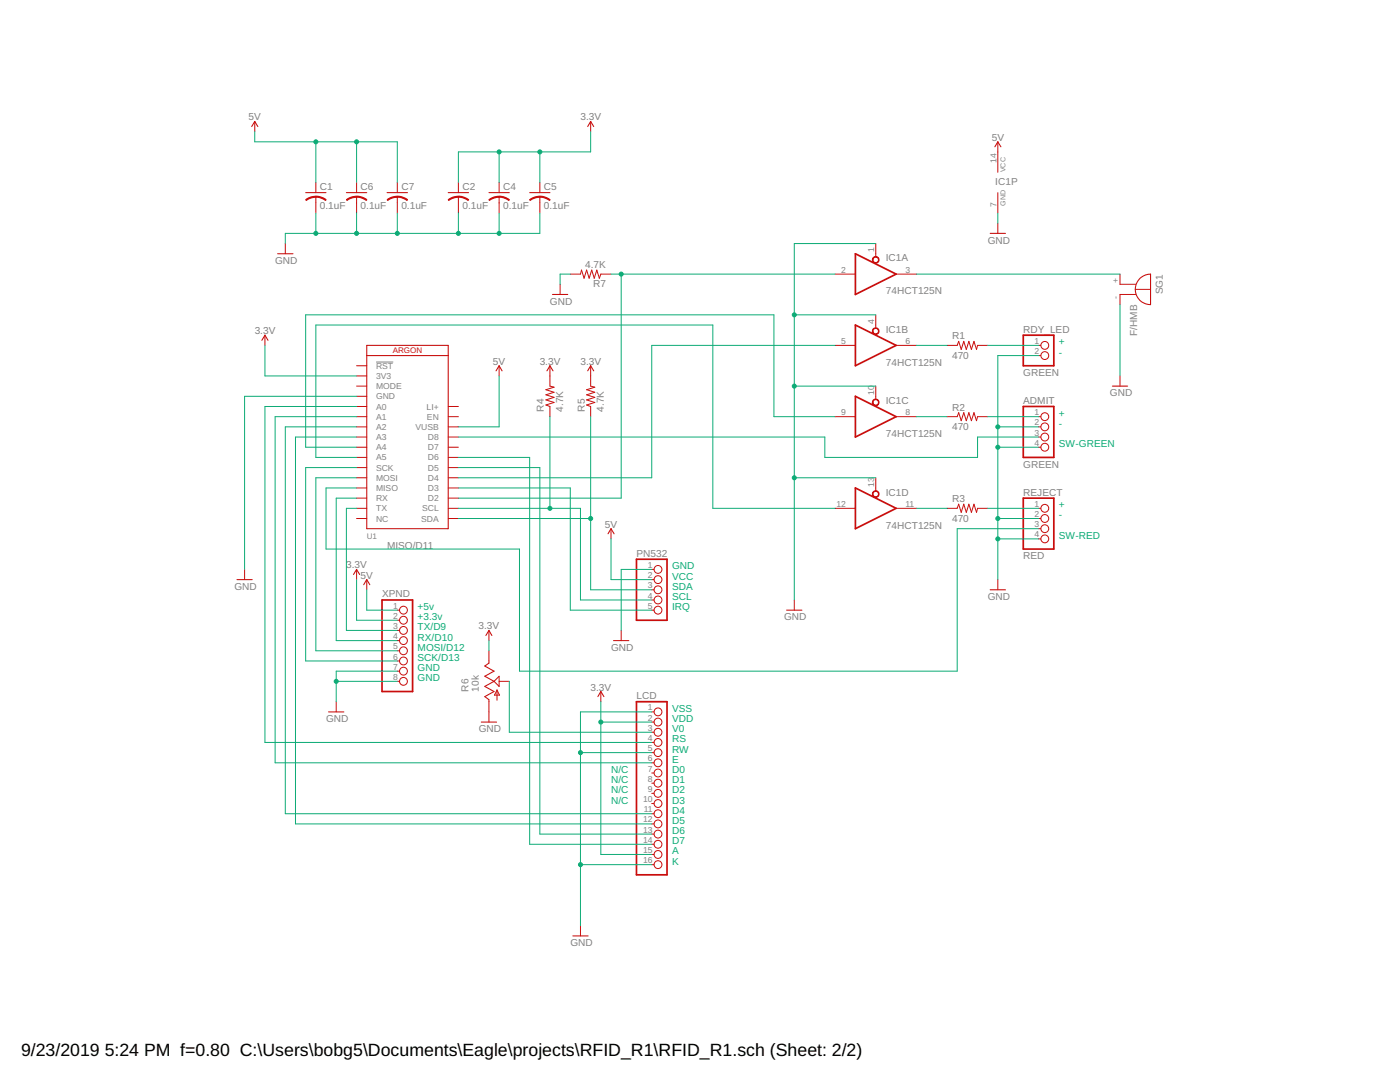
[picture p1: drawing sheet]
<svg xmlns="http://www.w3.org/2000/svg" width="279mm" height="216mm" viewBox="0 0 279 216" stroke-linecap="round" stroke-linejoin="round" font-family="sans-serif">
<path d="M75.1 72.2h3.4" fill="none" stroke="#808080" stroke-width=".2"/>
<g fill="none" stroke="#c90d0c" stroke-width=".2">
<path d="M50.8 24.2v2.1M63 36.4v2M63 39.3v3.2M71.2 36.4v2M71.2 39.3v3.2M79.3 36.4v2M79.3 39.3v3.2M91.5 36.4v2M91.5 39.3v3.2M99.6 36.4v2M99.6 39.3v3.2M107.7 36.4v2"/>
<path d="M107.7 39.3v3.2M117.9 24.2v2.1M199.1 28.3v6.1M199.1 38.4v4.1M56.9 48.6v2M111.8 56.7v2.1M113.8 54.7h2l.3-.8 .5 1.6 .5-1.6 .5 1.6 .5-1.6 .5 1.6 .5-1.6 .5 1.6 .3-.8h2M166.6 54.7h4.1M174.8 48.6v2.6M178.8 54.7h4.1M199.1 44.5v2.1M223.5 54.7v2h3.2"/>
<path d="M226.6 57.7h3M226.7 58.8h-3.2v2M52.9 66.9v2M71.2 73h2M71.2 75h2M71.2 77h2M71.2 79.1h2M99.6 73v2M109.7 73v4l.9 .3-1.7 .5 1.7 .5-1.7 .5 1.7 .5-1.7 .5 1.7 .5-1.7 .5 .8 .3v2M117.9 73v4l.8 .3-1.6 .5 1.6 .5-1.6 .5 1.6 .5-1.6 .5 1.6 .5-1.6 .5 .8 .3v2M166.6 68.9h4.1M174.8 62.8v2.7"/>
<path d="M174.8 77v2.7M178.8 68.9h4.1M189 68.9h2l.3-.8 .5 1.6 .5-1.6 .5 1.6 .6-1.6 .5 1.6 .5-1.6 .5 1.6 .2-.8h2M207.3 68.9h.4M207.3 71h.4M223.5 75v2M71.2 81.1h2M71.2 83.1h2M71.2 85.2h2M71.2 87.2h2M71.2 89.2h2M71.2 91.3h2"/>
<path d="M71.2 93.3h2M71.2 95.3h2M71.2 97.4h2M71.2 99.4h2M89.5 81.1h2M89.5 83.1h2M89.5 85.2h2M89.5 87.2h2M89.5 89.2h2M89.5 91.3h2M89.5 93.3h2M89.5 95.3h2"/>
<path d="M89.5 97.4h2M89.5 99.4h2M166.6 83.1h4.1M174.8 95.3v2.7M178.8 83.1h4.1M189 83.1h2l.3-.8 .5 1.6 .5-1.6 .5 1.6 .6-1.6 .5 1.6 .5-1.6 .5 1.6 .2-.8h2M207.3 83.1h.4M207.3 85.2h.4M207.3 87.2h.4M207.3 89.2h.4M48.8 113.6v2.1M71.2 101.4h2"/>
<path d="M71.2 103.5h2M71.2 113.6v2.1M73.2 115.7v2M89.5 101.4h2M89.5 103.5h2M121.9 105.5v2M130.1 113.6h.4M130.1 115.7h.4M130.1 117.7h.4M130.1 119.7h.4M158.5 119.7v2.1M166.6 101.4h4.1"/>
<path d="M178.8 101.4h4.1M189 101.4h2l.3-.8 .5 1.6 .5-1.6 .5 1.6 .6-1.6 .5 1.6 .5-1.6 .5 1.6 .2-.8h2M199.1 115.7v2M207.3 101.4h.4M207.3 103.5h.4M207.3 105.5h.4M207.3 107.5h.4M79.3 121.8h.4M79.3 136h.4M79.3 123.8h.4M79.3 125.8h.4M79.3 127.8h.4"/>
<path d="M79.3 129.9h.4M79.3 131.9h.4M79.3 133.9h.4M97.6 125.8v2M97.6 129.9v2.4M97.6 139.6v4.5M98.6 136l1-1.1v2.1zM99.2 137.7v2M99.2 137.7l.5 1h-1zM99.6 136h2M119.9 138v2M124 125.8v2"/>
<path d="M130.1 121.8h.4M67.1 140v2M130.1 142h.4M130.1 144.1h.4M130.1 146.1h.4M130.1 148.1h.4M130.1 150.2h.4M130.1 152.2h.4M130.1 154.2h.4M130.1 156.3h.4M130.1 158.3h.4M130.1 160.3h.4"/>
<path d="M130.1 162.4h.4M130.1 164.4h.4M130.1 166.4h.4M130.1 168.5h.4M130.1 170.5h.4M130.1 172.5h.4M115.8 184.7v2.1"/>
<circle cx="208.5" cy="68.9" r=".78"/>
<circle cx="208.5" cy="71" r=".78"/>
<circle cx="208.5" cy="83.1" r=".78"/>
<circle cx="208.5" cy="89.2" r=".78"/>
<circle cx="208.5" cy="85.2" r=".78"/>
<circle cx="208.5" cy="87.2" r=".78"/>
<circle cx="131.3" cy="117.7" r=".78"/>
<circle cx="131.3" cy="113.6" r=".78"/>
<circle cx="131.3" cy="115.7" r=".78"/>
<circle cx="131.3" cy="119.7" r=".78"/>
<circle cx="208.5" cy="101.4" r=".78"/>
<circle cx="208.5" cy="105.5" r=".78"/>
<circle cx="208.5" cy="107.5" r=".78"/>
<circle cx="208.5" cy="103.5" r=".78"/>
<circle cx="80.5" cy="123.8" r=".78"/>
<circle cx="80.5" cy="125.8" r=".78"/>
<circle cx="80.5" cy="136" r=".78"/>
<circle cx="80.5" cy="129.9" r=".78"/>
<circle cx="80.5" cy="131.9" r=".78"/>
<circle cx="80.5" cy="133.9" r=".78"/>
<circle cx="80.5" cy="121.8" r=".78"/>
<circle cx="80.5" cy="127.8" r=".78"/>
<circle cx="131.3" cy="121.8" r=".78"/>
<circle cx="131.3" cy="146.1" r=".78"/>
<circle cx="131.3" cy="148.1" r=".78"/>
<circle cx="131.3" cy="158.3" r=".78"/>
<circle cx="131.3" cy="152.2" r=".78"/>
<circle cx="131.3" cy="150.2" r=".78"/>
<circle cx="131.3" cy="154.2" r=".78"/>
<circle cx="131.3" cy="156.3" r=".78"/>
<circle cx="131.3" cy="144.1" r=".78"/>
<circle cx="131.3" cy="142" r=".78"/>
<circle cx="131.3" cy="162.4" r=".78"/>
<circle cx="131.3" cy="164.4" r=".78"/>
<circle cx="131.3" cy="172.5" r=".78"/>
<circle cx="131.3" cy="160.3" r=".78"/>
<circle cx="131.3" cy="170.5" r=".78"/>
<circle cx="131.3" cy="168.5" r=".78"/>
<circle cx="131.3" cy="166.4" r=".78"/>
</g>
<g fill="none" stroke="#c90d0c" stroke-width=".21">
<path d="M50.2 25.3l.6-1.1 .7 1.1M61 38.4h4.1M69.1 38.4h4.1M77.3 38.4h4M89.5 38.4h4M97.6 38.4h4M105.7 38.4h4M117.3 25.3l.6-1.1 .6 1.1M198.5 29.3l.6-1 .6 1M55.4 50.6h3.1M110.3 58.8h3M197.6 46.6h3.1"/>
<path d="M227.5 55.6l.3-.3a3.1 3.1 0 0 1 1.8-.6v6.1a3.1 3.1 0 0 1-2.8-1.9 3.1 3.1 0 0 1 .7-3.3zM52.3 67.9l.6-1 .6 1M73.2 68.9h16.3v36.6h-16.3zM73.2 71h16.3M99 74l.6-1 .6 1M109.2 74l.5-1 .7 1M117.3 74l.6-1 .6 1M222 77h3M47.3 115.7h3M70.5 114.6l.7-1 .6 1M72.6 116.7l.6-1 .6 1M121.3 106.5l.6-1 .7 1"/>
<path d="M197.6 117.7h3.1M97 126.8l.6-1 .6 1M97.6 132.3l-.8 .6 1.8 1-1.8 1 1.8 1.1-1.8 1 1.8 1-1.8 1 .8 .6M119.3 139l.6-1 .6 1M122.4 127.8h3.1M157 121.8h3M65.6 142h3M96.1 144.1h3M114.3 186.8h3.1"/>
</g>
<path d="M170.7 50.6l8.1 4.1-8.1 4.1zM170.7 64.9l8.1 4-8.1 4.1zM170.7 79.1l8.1 4-8.1 4.1zM204.2 66.9h6.1v6.1h-6.1zM170.7 97.4l8.1 4-8.1 4.1zM204.2 81.1h6.1v10.2h-6.1zM204.2 99.4h6.1v10.2h-6.1zM76.2 119.7h6.1v18.3h-6.1zM127 111.6h6.1v12.2h-6.1zM127 140h6.1v34.6h-6.1z" fill="none" stroke="#c90d0c" stroke-width=".34"/>
<g fill="#c90d0c" stroke="#c90d0c" stroke-width=".2">
<path d="M174.2 51.4a.68 .68 0 0 1 1.1 0 .68 .68 0 0 1-.3 1.1 .68 .68 0 0 1-.9-.6h.1a.55 .55 0 0 1 .8-.5 .55 .55 0 0 1 .1 .9 .55 .55 0 0 1-.9-.3v-.1h-.1z" fill-rule="evenodd"/>
<path d="M174.2 65.6a.68 .68 0 0 1 1.1 .1 .68 .68 0 0 1-.3 1 .68 .68 0 0 1-.9-.6h.1a.55 .55 0 0 1 .8-.5 .55 .55 0 0 1 .1 .9 .55 .55 0 0 1-.9-.2v-.2h-.1z" fill-rule="evenodd"/>
<path d="M174.2 79.9a.68 .68 0 0 1 1.1 0 .68 .68 0 0 1-.3 1 .68 .68 0 0 1-.9-.6h.1a.55 .55 0 0 1 .8-.5 .55 .55 0 0 1 .1 .9 .55 .55 0 0 1-.9-.2l-.1-.2z" fill-rule="evenodd"/>
<path d="M174.2 98.1a.68 .68 0 0 1 1.1 .1 .68 .68 0 0 1-.3 1 .68 .68 0 0 1-.9-.6h.1a.55 .55 0 0 1 .8-.5 .55 .55 0 0 1 .1 .9 .55 .55 0 0 1-.9-.2v-.2h-.1z" fill-rule="evenodd"/>
<path d="M63 39.1l1.1 .2 1 .6-.1 .1-1.1-.5-.9-.2z" fill-rule="evenodd"/>
<path d="M61 39.9l1-.6 1-.1v.2l-1.2 .2-.7 .4z" fill-rule="evenodd"/>
<path d="M91.5 39.1l1.1 .2 .9 .6-.1 .1-1.1-.5-.8-.2z" fill-rule="evenodd"/>
<path d="M89.5 39.9l.9-.6 1.1-.1v.2l-.8 .1-1.1 .5z" fill-rule="evenodd"/>
<path d="M99.6 39.1l1.1 .2 1 .6-.2 .1-1.1-.5-.8-.2z" fill-rule="evenodd"/>
<path d="M97.6 39.9l.9-.6 1.1-.1v.2l-.8 .1-1.1 .5z" fill-rule="evenodd"/>
<path d="M107.7 39.1l1.1 .2 1 .6-.1 .1-1.2-.5-.8-.2z" fill-rule="evenodd"/>
<path d="M105.7 39.9l1-.6 1-.1v.2l-.8 .1-1.1 .5z" fill-rule="evenodd"/>
<path d="M71.2 39.1l1 .2 1 .6-.1 .1-1.1-.5-.8-.2z" fill-rule="evenodd"/>
<path d="M69.1 39.9l1-.6 1.1-.1v.2l-1.2 .2-.7 .4z" fill-rule="evenodd"/>
<path d="M79.3 39.1l1.1 .2 .9 .6-.1 .1-1.1-.5-.8-.2z" fill-rule="evenodd"/>
<path d="M77.3 39.9l.9-.6 1.1-.1v.2l-.8 .1-1.1 .5z" fill-rule="evenodd"/>
</g>
<g fill="none" stroke="#0dab76" stroke-width=".2">
<path d="M50.8 26.3v2h28.5v8.1M63 28.3v8.1M71.2 28.3v8.1M99.6 30.3v6.1M107.7 30.3v6.1M117.9 26.3v4h-26.4v6.1M63 42.5v4.1M71.2 42.5v4.1M79.3 42.5v4.1M91.5 42.5v4.1M99.6 42.5v4.1M107.7 42.5v4.1h-50.8v2"/>
<path d="M113.8 54.7h-2v2M121.9 54.7h44.7M124 54.7v44.7h-32.5M174.8 48.6h-16.3v71.1M182.9 54.7h40.6M199.1 42.5v2M52.9 68.9v6.1h18.3M71.2 79.1h-22.4v34.5M99.6 75v10.2h-8.1M158.5 62.8h16.3M158.5 77h16.3M166.6 68.9h-36.5v26.4h-38.6"/>
<path d="M182.9 68.9h6.1M197.1 68.9h10.2M207.3 71h-8.2v44.7M223.5 60.8v14.2M71.2 95.3h-8.2v34.6h16.3M71.2 85.2h-14.3v77.2h73.2M71.2 91.3h-8.2v-26.4h79.3v36.5h24.3M71.2 97.4h-6.1v12.2h38.6v24.3h87.3v-28.4h16.3M71.2 99.4h-4.1v28.4h12.2M71.2 81.1h-18.3v67h77.2M71.2 83.1h-16.3v69.1h75.2M71.2 87.2h-12.2v77.2h71.1"/>
<path d="M71.2 93.3h-10.2v38.6h18.3M91.5 93.3h16.2v73.1h22.4M91.5 97.4h22.3v24.4h16.3M91.5 87.2h73.1v4.1h30.5v-4.1h12.2M91.5 91.3h14.2v77.2h24.4M109.7 83.1v18.3M117.9 83.1v34.6h12.2M158.5 95.3h16.3M166.6 83.1h-12.1v-20.3h-93.5v26.4h10.2M182.9 83.1h6.1M197.1 83.1h10.2M199.1 85.2h8.2"/>
<path d="M199.1 89.2h8.2M71.2 115.7v8.1h8.1M71.2 101.4h-2.1v24.4h10.2M73.2 117.7v4.1h6.1M91.5 103.5h26.4M91.5 101.4h24.3v18.3h14.3M121.9 107.5v8.2h8.2M130.1 113.6h-6.1v12.2M182.9 101.4h6.1M197.1 101.4h10.2M199.1 103.5h8.2M199.1 107.5h8.2"/>
<path d="M67.1 136h12.2M79.3 133.9h-12.2v6.1M97.6 127.8v2.1M101.6 136v10.1h28.5M115.8 150.2h14.3M119.9 144.1h10.2M119.9 140v30.5h10.2M130.1 142h-14.3v42.7M115.8 172.5h14.3"/>
</g>
<g fill="#0dab76" stroke="#0dab76" stroke-width=".2">
<circle cx="158.5" cy="62.8" r=".4"/>
<circle cx="158.5" cy="77" r=".4"/>
<circle cx="158.5" cy="95.3" r=".4"/>
<circle cx="199.1" cy="85.2" r=".4"/>
<circle cx="199.1" cy="103.5" r=".4"/>
<circle cx="199.1" cy="89.2" r=".4"/>
<circle cx="199.1" cy="107.5" r=".4"/>
<circle cx="115.8" cy="150.2" r=".4"/>
<circle cx="115.8" cy="172.5" r=".4"/>
<circle cx="63" cy="46.6" r=".4"/>
<circle cx="71.2" cy="46.6" r=".4"/>
<circle cx="79.3" cy="46.6" r=".4"/>
<circle cx="91.5" cy="46.6" r=".4"/>
<circle cx="99.6" cy="46.6" r=".4"/>
<circle cx="67.1" cy="136" r=".4"/>
<circle cx="63" cy="28.3" r=".4"/>
<circle cx="71.2" cy="28.3" r=".4"/>
<circle cx="119.9" cy="144.1" r=".4"/>
<circle cx="99.6" cy="30.3" r=".4"/>
<circle cx="107.7" cy="30.3" r=".4"/>
<circle cx="117.9" cy="103.5" r=".4"/>
<circle cx="109.7" cy="101.4" r=".4"/>
<circle cx="124" cy="54.7" r=".4"/>
</g>
<g font-size="3.5">
<text x="4.2" y="210.7">9/23/2019</text>
<text x="20.9" y="210.7">5:24 PM f=0.80 C:\Users\bobg5\Documents\Eagle\projects\RFID_R1\RFID_R1.sch (Sheet: 2/2)</text>
</g>
<g font-size="2" fill="#808080">
<text x="49.6" y="24">5V</text>
<text x="115.8" y="24">3.3V</text>
<text x="197.9" y="28.1">5V</text>
<text x="63.8" y="41.8">0.1uF</text>
<text x="63.8" y="37.9">C1</text>
<text x="72" y="41.8">0.1uF</text>
<text x="72" y="37.9">C6</text>
<text x="80.1" y="41.8">0.1uF</text>
<text x="80.1" y="37.9">C7</text>
<text x="92.3" y="41.8">0.1uF</text>
<text x="92.3" y="37.9">C2</text>
<text x="100.4" y="41.8">0.1uF</text>
<text x="100.4" y="37.9">C4</text>
<text x="108.5" y="41.8">0.1uF</text>
<text x="108.5" y="37.9">C5</text>
<text x="198.6" y="36.9">IC1P</text>
<text x="54.9" y="52.7">GND</text>
<text x="116.8" y="53.5">4.7K</text>
<text x="176.8" y="52.2">IC1A</text>
<text x="197.1" y="48.6">GND</text>
<text x="118.4" y="57.3">R7</text>
<text x="176.8" y="58.8">74HCT125N</text>
<text x="232.1" y="58.7" transform="rotate(-90 232.1 58.7)">SG1</text>
<text x="109.8" y="60.8">GND</text>
<text x="50.8" y="66.7">3.3V</text>
<text x="176.8" y="66.4">IC1B</text>
<text x="190" y="71.6">470</text>
<text x="190" y="67.7">R1</text>
<text x="204.2" y="66.4">RDY_LED</text>
<text x="227" y="67" transform="rotate(-90 227 67)">F/HMB</text>
<text x="98.4" y="72.8">5V</text>
<text x="107.7" y="72.8">3.3V</text>
<text x="115.8" y="72.8">3.3V</text>
<text x="176.8" y="73">74HCT125N</text>
<text x="204.2" y="75">GREEN</text>
<text x="108.6" y="82.1" transform="rotate(-90 108.6 82.1)">R4</text>
<text x="112.4" y="82.1" transform="rotate(-90 112.4 82.1)">4.7K</text>
<text x="116.7" y="82.1" transform="rotate(-90 116.7 82.1)">R5</text>
<text x="120.5" y="82.1" transform="rotate(-90 120.5 82.1)">4.7K</text>
<text x="176.8" y="80.6">IC1C</text>
<text x="190" y="81.9">R2</text>
<text x="204.2" y="80.6">ADMIT</text>
<text x="221.5" y="79.1">GND</text>
<text x="176.8" y="87.2">74HCT125N</text>
<text x="190" y="85.8">470</text>
<text x="204.2" y="93.3">GREEN</text>
<text x="176.8" y="98.9">IC1D</text>
<text x="190" y="100.2">R3</text>
<text x="204.2" y="98.9">REJECT</text>
<text x="120.7" y="105.3">5V</text>
<text x="176.8" y="105.5">74HCT125N</text>
<text x="190" y="104.1">470</text>
<text x="69.1" y="113.4">3.3V</text>
<text x="77.3" y="109.6">MISO/D11</text>
<text x="127" y="111.1">PN532</text>
<text x="204.2" y="111.6">RED</text>
<text x="46.8" y="117.7">GND</text>
<text x="72" y="115.4">5V</text>
<text x="76.2" y="119.2">XPND</text>
<text x="197.1" y="119.7">GND</text>
<text x="95.5" y="125.6">3.3V</text>
<text x="156.5" y="123.8">GND</text>
<text x="121.9" y="129.9">GND</text>
<text x="93.5" y="138" transform="rotate(-90 93.5 138)">R6</text>
<text x="95.5" y="138" transform="rotate(-90 95.5 138)">10k</text>
<text x="117.9" y="137.8">3.3V</text>
<text x="127" y="139.5">LCD</text>
<text x="65.1" y="144.1">GND</text>
<text x="95.5" y="146.1">GND</text>
<text x="113.8" y="188.8">GND</text>
</g>
<g font-size="2" fill="#0dab76">
<text x="211.3" y="68.9">+</text>
<text x="211.3" y="71">-</text>
<text x="211.3" y="83.1">+</text>
<text x="211.3" y="85.2">-</text>
<text x="211.3" y="89.2">SW-GREEN</text>
<text x="211.3" y="101.4">+</text>
<text x="211.3" y="103.5">-</text>
<text x="211.3" y="107.5">SW-RED</text>
<text x="134.1" y="113.6">GND</text>
<text x="134.1" y="115.6">VCC</text>
<text x="134.1" y="117.7">SDA</text>
<text x="134.1" y="119.7">SCL</text>
<text x="83.4" y="121.7">+5v</text>
<text x="83.4" y="123.8">+3.3v</text>
<text x="83.4" y="125.8">TX/D9</text>
<text x="134.1" y="121.7">IRQ</text>
<text x="83.4" y="129.9">MOSI/D12</text>
<text x="83.4" y="131.9">SCK/D13</text>
<text x="83.4" y="127.8">RX/D10</text>
<text x="83.4" y="133.9">GND</text>
<text x="83.4" y="136">GND</text>
<text x="134.1" y="142.1">VSS</text>
<text x="134.1" y="144.1">VDD</text>
<text x="134.1" y="146.1">V0</text>
<text x="134.1" y="148.2">RS</text>
<text x="121.9" y="154.2">N/C</text>
<text x="134.1" y="150.2">RW</text>
<text x="134.1" y="152.2">E</text>
<text x="134.1" y="154.2">D0</text>
<text x="121.9" y="156.3">N/C</text>
<text x="121.9" y="158.3">N/C</text>
<text x="121.9" y="160.3">N/C</text>
<text x="134.1" y="156.3">D1</text>
<text x="134.1" y="158.3">D2</text>
<text x="134.1" y="160.3">D3</text>
<text x="134.1" y="162.4">D4</text>
<text x="134.1" y="164.4">D5</text>
<text x="134.1" y="166.4">D6</text>
<text x="134.1" y="168.5">D7</text>
<text x="134.1" y="170.5">A</text>
<text x="134.1" y="172.5">K</text>
</g>
<g font-size="1.7" fill="#808080">
<text x="198.9" y="32.5" transform="rotate(-90 198.9 32.5)">14</text>
<text x="198.9" y="41.3" transform="rotate(-90 198.9 41.3)">7</text>
<text x="174.5" y="50.4" transform="rotate(-90 174.5 50.4)">1</text>
<text x="167.9" y="54.4">2</text>
<text x="180.7" y="54.4">3</text>
<text x="223.2" y="59.6" transform="rotate(-90 223.2 59.6)">-</text>
<text x="223.2" y="56.4" transform="rotate(-90 223.2 56.4)">+</text>
<text x="174.5" y="64.6" transform="rotate(-90 174.5 64.6)">4</text>
<text x="167.9" y="68.6">5</text>
<text x="180.7" y="68.6">6</text>
<text x="206.5" y="68.6">1</text>
<text x="206.5" y="70.7">2</text>
<text x="75.1" y="73.6">RST</text>
<text x="75.1" y="75.6">3V3</text>
<text x="75.1" y="77.7">MODE</text>
<text x="75.1" y="79.7">GND</text>
<text x="75.1" y="81.7">A0</text>
<text x="75.1" y="83.8">A1</text>
<text x="85.1" y="81.7">LI+</text>
<text x="85.2" y="83.8">EN</text>
<text x="167.9" y="82.9">9</text>
<text x="174.5" y="78.8" transform="rotate(-90 174.5 78.8)">10</text>
<text x="180.7" y="82.9">8</text>
<text x="206.5" y="82.9">1</text>
<text x="75.1" y="85.8">A2</text>
<text x="75.1" y="87.8">A3</text>
<text x="75.1" y="89.8">A4</text>
<text x="82.9" y="85.8">VUSB</text>
<text x="85.4" y="89.9">D7</text>
<text x="85.4" y="87.8">D8</text>
<text x="206.5" y="84.9">2</text>
<text x="206.5" y="86.9">3</text>
<text x="206.5" y="89">4</text>
<text x="75.1" y="91.9">A5</text>
<text x="75.1" y="93.9">SCK</text>
<text x="75.1" y="95.9">MOSI</text>
<text x="85.4" y="95.9">D4</text>
<text x="85.4" y="93.9">D5</text>
<text x="85.4" y="91.9">D6</text>
<text x="75.1" y="98">MISO</text>
<text x="75.1" y="100">RX</text>
<text x="85.4" y="100">D2</text>
<text x="85.4" y="98">D3</text>
<text x="166.9" y="101.1">12</text>
<text x="174.5" y="97.1" transform="rotate(-90 174.5 97.1)">13</text>
<text x="180.7" y="101.1">11</text>
<text x="206.5" y="101.1">1</text>
<text x="75.1" y="102">TX</text>
<text x="75.1" y="104.1">NC</text>
<text x="84.1" y="104.1">SDA</text>
<text x="84.3" y="102">SCL</text>
<text x="206.5" y="103.2">2</text>
<text x="206.5" y="105.2">3</text>
<text x="206.5" y="107.2">4</text>
<text x="129.3" y="113.3">1</text>
<text x="129.3" y="115.4">2</text>
<text x="129.3" y="117.4">3</text>
<text x="129.3" y="119.4">4</text>
<text x="78.5" y="121.5">1</text>
<text x="78.5" y="123.5">2</text>
<text x="78.5" y="125.5">3</text>
<text x="129.3" y="121.5">5</text>
<text x="78.5" y="127.6">4</text>
<text x="78.5" y="129.6">5</text>
<text x="78.5" y="131.6">6</text>
<text x="78.5" y="133.6">7</text>
<text x="78.5" y="135.7">8</text>
<text x="129.3" y="141.8">1</text>
<text x="129.3" y="143.8">2</text>
<text x="129.3" y="145.8">3</text>
<text x="129.3" y="147.9">4</text>
<text x="129.3" y="149.9">5</text>
<text x="129.3" y="151.9">6</text>
<text x="129.3" y="154">7</text>
<text x="129.3" y="156">8</text>
<text x="128.3" y="160.1">10</text>
<text x="129.3" y="158">9</text>
<text x="128.3" y="164.1">12</text>
<text x="128.3" y="166.1">13</text>
<text x="128.5" y="162.1">11</text>
<text x="128.3" y="168.2">14</text>
<text x="128.3" y="170.2">15</text>
<text x="128.3" y="172.2">16</text>
</g>
<text font-size="1.6" fill="#c90d0c" x="78.4" y="70.5">ARGON</text>
<text font-size="1.6" fill="#808080" x="73.2" y="107.6">U1</text>
<g font-size="1.4" fill="#808080">
<text x="200.7" y="34.4" transform="rotate(-90 200.7 34.4)">VCC</text>
<text x="200.7" y="41.1" transform="rotate(-90 200.7 41.1)">GND</text>
</g>
</svg>
